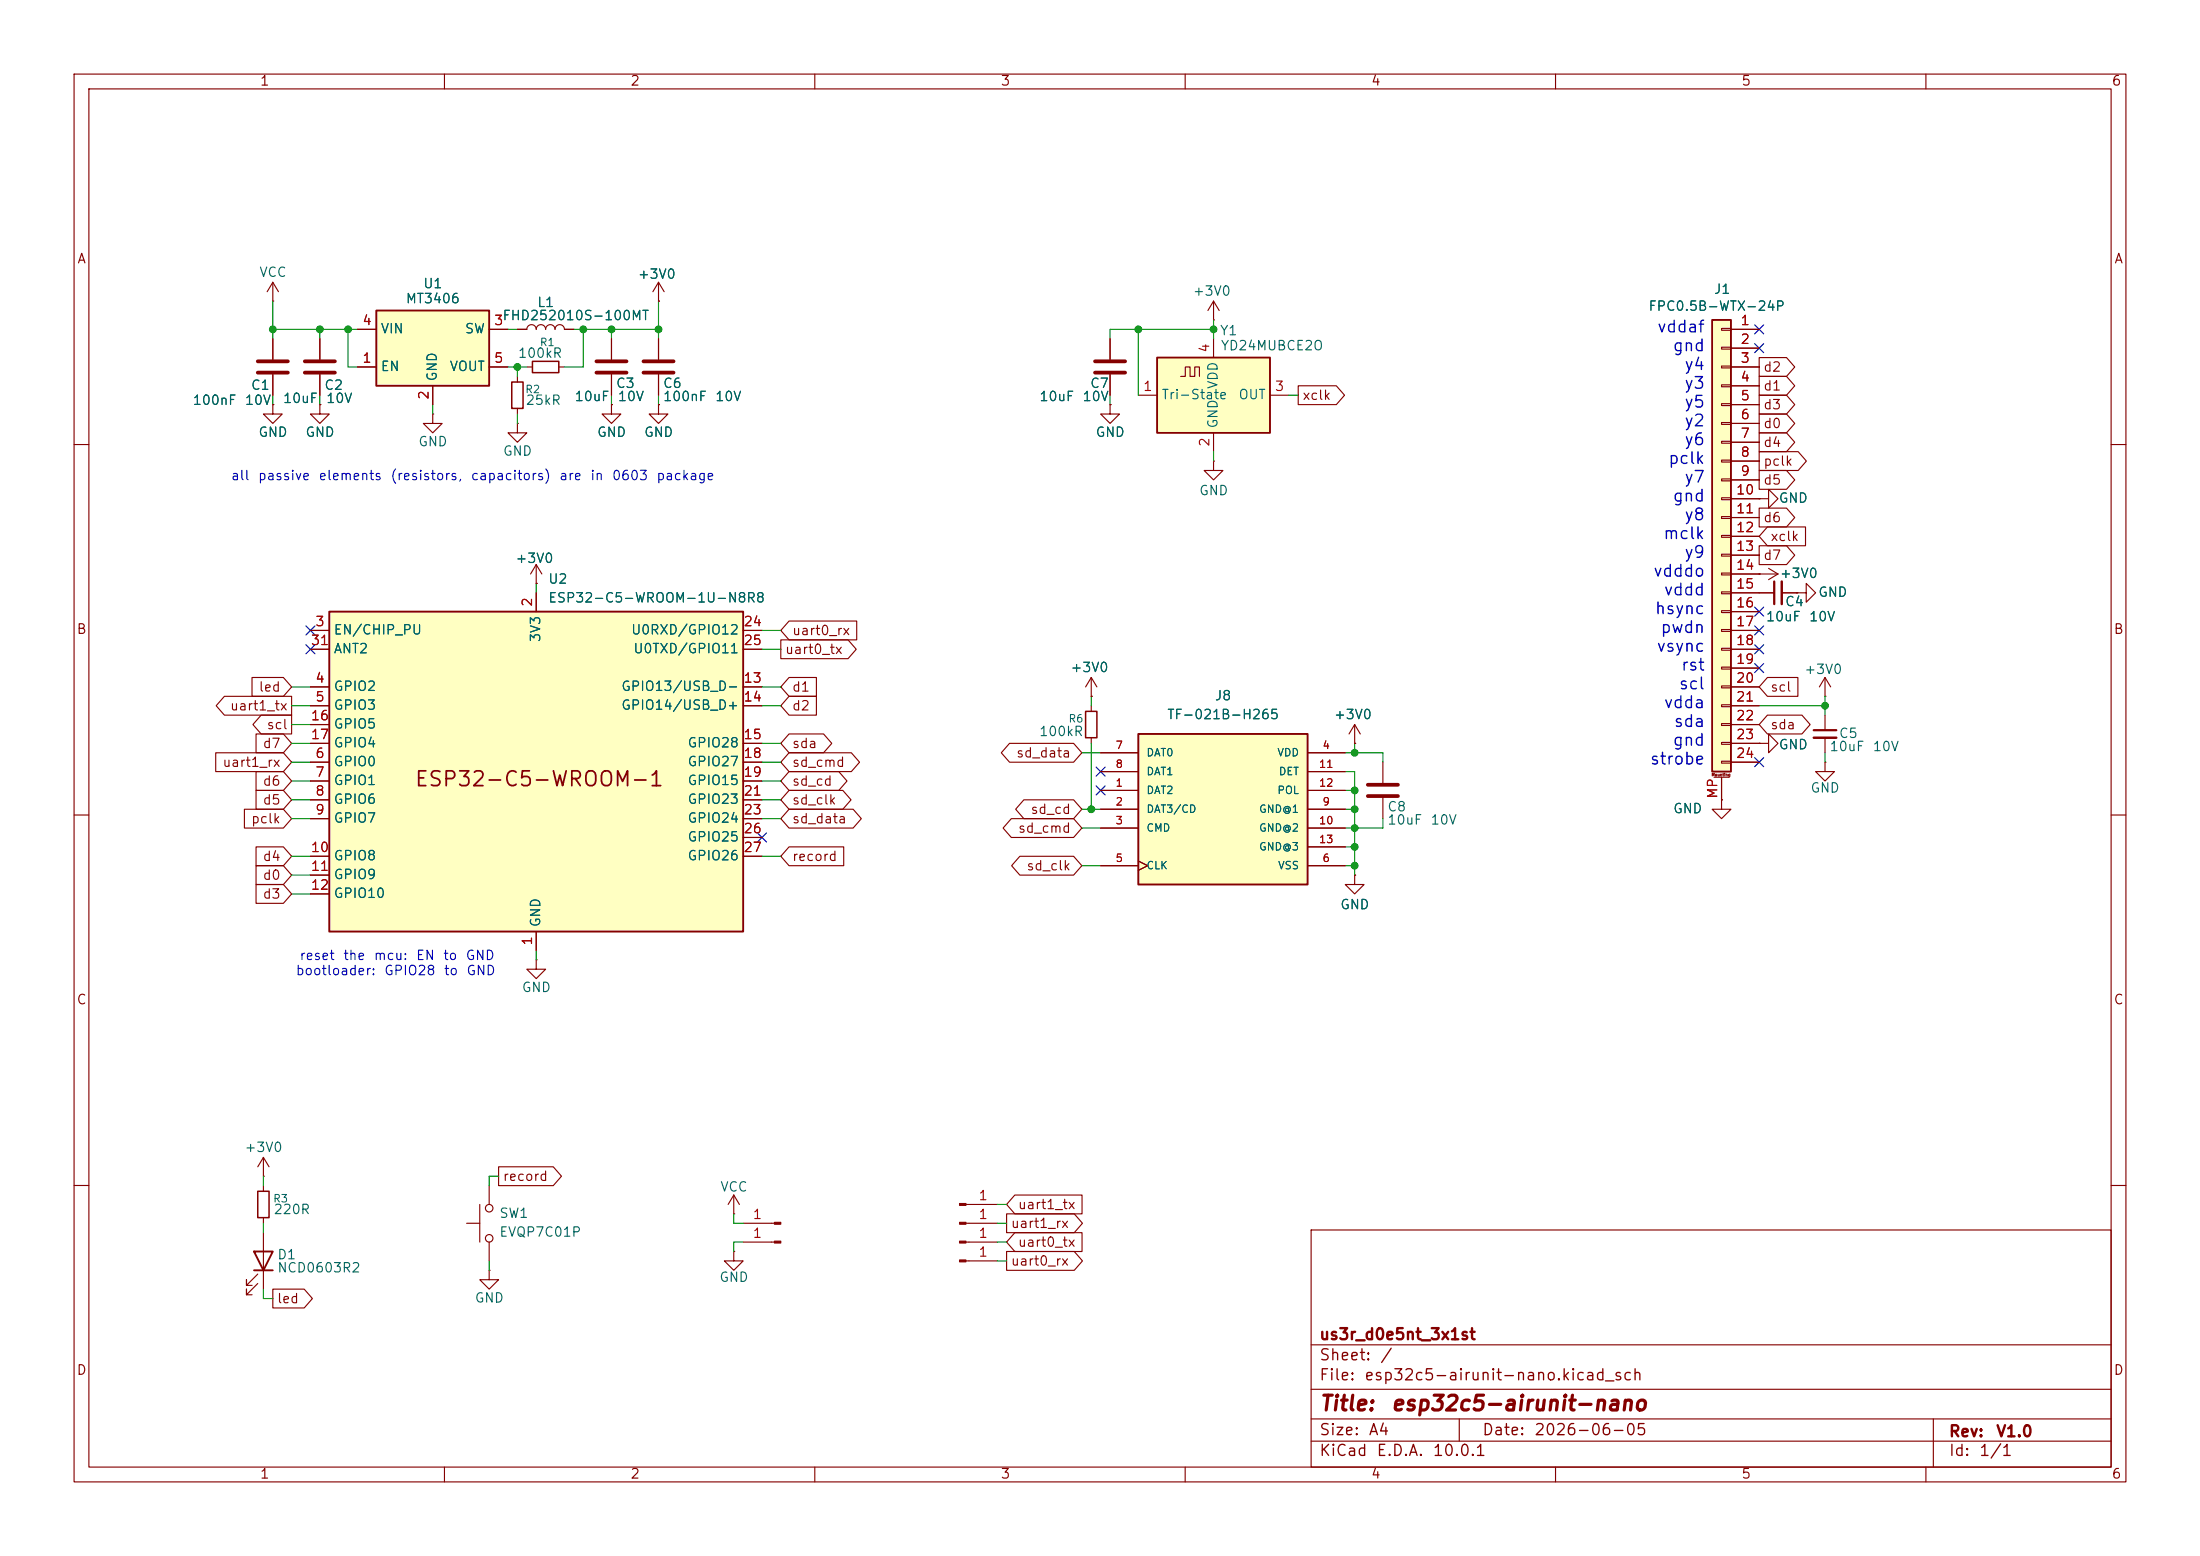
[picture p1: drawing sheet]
<svg xmlns="http://www.w3.org/2000/svg" width="297mm" height="210mm" viewBox="0 0 297 210" stroke-linecap="round" stroke-linejoin="round" font-family="sans-serif">
<g fill="none" stroke="#840000" stroke-width=".15">
<path d="M10 10h277v190h-277zM12 12h273v186h-273zM60 10v2M110 10v2M160 10v2M210 10v2M260 10v2M88.9 38.1l-.8 1.3M88.9 38.1l.8 1.3M88.9 38.1v2.5M36.8 54.6v1.3h1.3l-1.3 1.3-1.2-1.3h1.2M36.8 54.6h.1"/>
<path d="M36.8 45.7v2.8M36.8 50.5v2.8M43.2 54.6v1.3h1.2l-1.2 1.3-1.3-1.3h1.3M43.2 54.6h.1M43.2 45.7v2.8M43.2 50.5v2.8M58.4 55.9v1.3h1.3l-1.3 1.2-1.3-1.2h1.3M58.4 55.9h.1M69.8 57.2v1.2h1.3l-1.3 1.3-1.2-1.3h1.2M69.8 57.2h.1M82.5 54.6v1.3h1.3l-1.3 1.3-1.2-1.3h1.2M82.5 54.6h.1"/>
<path d="M88.9 40.6h.1M88.9 54.6v1.3h1.3l-1.3 1.3-1.3-1.3h1.3M88.9 54.6h.1M149.9 54.6v1.3h1.2l-1.2 1.3-1.3-1.3h1.3M149.9 54.6h.1M149.9 45.7v2.8M149.9 50.5v2.8M163.8 43.2h.1M163.8 40.6l-.7 1.3M163.8 40.6l.8 1.3M163.8 40.6v2.6M10 60h2"/>
<path d="M72.4 78.7h.1M72.4 76.2l-.8 1.3M72.4 76.2l.8 1.3M72.4 76.2v2.5M163.8 62.2v1.3h1.3l-1.3 1.3-1.2-1.3h1.2M163.8 62.2h.1M237.5 67.3h1.3v-1.3l1.2 1.3-1.2 1.3v-1.3M237.5 67.3h.1M285 60h2M147.3 95.3v.7M147.3 99.6v.7M237.5 80h2"/>
<path d="M240.5 80h2.1M246.4 96.5v2.1M246.4 99.6v2M10 110h2M237.5 100.3h1.3v-1.2l1.2 1.2-1.2 1.3v-1.3M237.5 100.3h.1M246.4 102.9v1.2h1.2l-1.2 1.3-1.3-1.3h1.3M246.4 102.9h.1M285 110h2M10 160h2M34.8 173.2l-1.5 1.6v-.8v.8h.7M34.8 172l-1.5 1.5v-.8v.8h.7"/>
<path d="M35.6 166.4v7.6M63 165.1h1.8M64.8 162.6v5M66 160v2.6M66 167.6v2.6M99.1 168.9v1.3h1.2l-1.2 1.3-1.3-1.3h1.3M99.1 168.9h.1M100.3 165.1h4.2M100.3 167.6h4.2M130.4 165.1h4.2M177 166h108v32h-108zM285 160h2"/>
<path d="M60 198v2M110 198v2M160 198v2M177 194.5h108M177 191.5h108M177 187.5h108M177 181.5h108M197 191.5v3M210 198v2M260 198v2M261 191.5v6.5"/>
<circle cx="66" cy="163.1" r=".51"/>
<circle cx="66" cy="167.1" r=".51"/>
</g>
<path d="M146.6 96h1.5v3.6h-1.5z" fill="none" stroke="#840000" stroke-width=".2"/>
<path d="M34.8 48.8h4.1M34.8 50.3h4.1M41.1 48.8h4.1M41.1 50.3h4.1M147.8 48.8h4.1M147.8 50.3h4.1" fill="none" stroke="#840000" stroke-width=".51"/>
<path d="M239.5 78.5v3M244.9 98.6h3" fill="none" stroke="#840000" stroke-width=".3"/>
<path d="M240.5 78.5v3M244.9 99.6h3" fill="none" stroke="#840000" stroke-width=".33"/>
<path d="M34.3 168.9h2.5l-1.2 2.6zM34.3 171.5h2.5" fill="none" stroke="#840000" stroke-width=".25"/>
<g fill="#840000" stroke="#840000" stroke-width=".15">
<path d="M104.5 167.5h.9v.3h-.9z"/>
<path d="M104.5 165h.9v.2h-.9z"/>
<path d="M129.5 165h.9v.2h-.9z"/>
</g>
<path d="M44.4 82.6h55.9v43.1h-55.9z" fill="#ffffc2"/>
<path d="M44.4 82.6h55.9v43.1h-55.9z" fill="none" stroke="#840000" stroke-width=".25"/>
<g fill="none" stroke="#840000" stroke-width=".15">
<path d="M36.8 38.1l-.7 1.3M36.8 38.1l.8 1.3M36.8 38.1v2.5M36.8 40.6h.1M69.8 44.5h1.3a.64 .64 0 0 1 .7-.7 .64 .64 0 0 1 .6 .7 .64 .64 0 0 1 .6-.7 .64 .64 0 0 1 .7 .7 .64 .64 0 0 1 .6-.7 .64 .64 0 0 1 .6 .7 .64 .64 0 0 1 .7-.7 .64 .64 0 0 1 .6 .7h1.3M69.8 50.8v.8M69.8 55.1v.8M71.1 49.5h.8M75.4 49.5h.8M82.5 45.7v2.8M82.5 50.5v2.8M88.9 45.7v2.8"/>
<path d="M88.9 50.5v2.8M237.5 77.5h.1M237.5 77.5h2.5M238.8 76.7l1.2 .8M240 77.5l-1.2 .7M41.9 87.6h2.5M41.9 85.1h2.5M41.9 92.7h2.5M41.9 95.3h2.5M41.9 97.8h2.5M72.4 80v2.6M100.3 87.6h2.6"/>
<path d="M100.3 85.1h2.6M100.3 92.7h2.6M100.3 95.3h2.6M242.6 80h1.2v-1.3l1.3 1.3-1.3 1.3v-1.3M242.6 80h.1M41.9 102.9h2.5M41.9 105.4h2.5M41.9 108h2.5M41.9 110.5h2.5M41.9 115.6h2.5M41.9 118.1h2.5M41.9 100.3h2.5"/>
<path d="M100.3 102.9h2.6M100.3 105.4h2.6M100.3 108h2.6M100.3 110.5h2.6M100.3 115.6h2.6M100.3 100.3h2.6M100.3 113h2.6M232.4 108v1.2h1.3l-1.3 1.3-1.3-1.3h1.3M232.4 108h.1M41.9 120.7h2.5M72.4 129.5v1.3h1.3l-1.3 1.3-1.3-1.3h1.3M72.4 129.5h.1"/>
<path d="M72.4 125.7v2.6M99.1 163.8h.1M99.1 161.3l-.8 1.3M99.1 161.3l.7 1.3M99.1 161.3v2.5M130.4 170.2h4.2M130.4 167.6h4.2M130.4 162.6h4.2"/>
</g>
<g fill="#840000" stroke="#840000" stroke-width=".15">
<path d="M129.5 170.1h.9v.2h-.9z"/>
<path d="M129.5 167.5h.9v.3h-.9z"/>
<path d="M129.5 162.4h.9v.3h-.9z"/>
</g>
<path d="M69.1 51.6h1.5v3.5h-1.5zM71.9 48.8h3.5v1.5h-3.5z" fill="none" stroke="#840000" stroke-width=".2"/>
<path d="M80.5 48.8h4.1M80.5 50.3h4.1M86.9 48.8h4M86.9 50.3h4" fill="none" stroke="#840000" stroke-width=".51"/>
<path d="M231.1 43.2h2.6v60.9h-2.6z" fill="#ffffc2"/>
<path d="M231.1 43.2h2.6v60.9h-2.6z" fill="none" stroke="#840000" stroke-width=".25"/>
<g fill="none" stroke="#840000" stroke-width=".15">
<path d="M232.4 44.3h1.3v.3h-1.3zM232.4 46.9h1.3v.2h-1.3zM232.4 49.4h1.3v.3h-1.3zM232.4 51.9h1.3v.3h-1.3zM232.4 54.5h1.3v.2h-1.3zM232.4 57h1.3v.3h-1.3zM232.4 59.6h1.3v.2h-1.3zM233.7 44.5h3.8M233.7 47h3.8M233.7 49.5h3.8M233.7 52.1h3.8M233.7 54.6h3.8"/>
<path d="M233.7 57.2h3.8M233.7 59.7h3.8M232.4 62.1h1.3v.3h-1.3zM232.4 64.6h1.3v.3h-1.3zM232.4 67.2h1.3v.2h-1.3zM232.4 69.7h1.3v.3h-1.3zM232.4 72.3h1.3v.2h-1.3zM232.4 74.8h1.3v.3h-1.3zM232.4 77.3h1.3v.3h-1.3zM232.4 79.9h1.3v.2h-1.3zM233.7 62.2h3.8M233.7 64.8h3.8"/>
<path d="M233.7 67.3h3.8M233.7 69.9h3.8M233.7 72.4h3.8M233.7 74.9h3.8M233.7 77.5h3.8M232.4 82.4h1.3v.3h-1.3zM232.4 85h1.3v.2h-1.3zM232.4 87.5h1.3v.3h-1.3zM232.4 90h1.3v.3h-1.3zM232.4 92.6h1.3v.2h-1.3zM232.4 95.1h1.3v.3h-1.3zM232.4 97.7h1.3v.2h-1.3z"/>
<path d="M233.7 80h3.8M233.7 82.6h3.8M233.7 85.1h3.8M233.7 87.6h3.8M233.7 90.2h3.8M233.7 92.7h3.8M233.7 95.3h3.8M233.7 97.8h3.8M231.4 104.9h2M232.4 100.2h1.3v.3h-1.3zM232.4 102.7h1.3v.3h-1.3zM232.4 104.9v3.1"/>
<path d="M233.7 100.3h3.8M233.7 102.9h3.8"/>
</g>
<path d="M50.8 41.9h15.2v10.2h-15.2z" fill="#ffffc2"/>
<path d="M50.8 41.9h15.2v10.2h-15.2z" fill="none" stroke="#840000" stroke-width=".25"/>
<g fill="none" stroke="#840000" stroke-width=".15">
<path d="M48.3 49.5h2.5M48.3 44.5h2.5M58.4 52.1v2.5M66 49.5h2.6M66 44.5h2.6M182.9 97.8l-.8 1.3M182.9 97.8l.7 1.3M182.9 97.8v2.5M246.4 94h.1M246.4 91.4l-.8 1.3M246.4 91.4l.7 1.3M246.4 91.4v2.6"/>
<path d="M182.9 100.3h.1M182.9 118.1v1.3h1.2l-1.2 1.3-1.3-1.3h1.3M182.9 118.1h.1M186.7 102.9v2.8M186.7 107.7v2.8M35.6 158.8h.1M35.6 156.2v2.6M35.6 156.2l-.8 1.3M35.6 156.2l.7 1.3M35.6 160v.8M35.6 164.3v.8M66 171.5v1.2h1.3l-1.3 1.3-1.2-1.3h1.2"/>
<path d="M66 171.5h.1"/>
</g>
<path d="M184.7 105.9h4M184.7 107.4h4" fill="none" stroke="#840000" stroke-width=".51"/>
<path d="M34.8 160.8h1.5v3.5h-1.5z" fill="none" stroke="#840000" stroke-width=".2"/>
<path d="M153.7 99.1h22.8v20.3h-22.8z" fill="#ffffc2"/>
<path d="M153.7 99.1h22.8v20.3h-22.8z" fill="none" stroke="#840000" stroke-width=".25"/>
<g fill="none" stroke="#840000" stroke-width=".15">
<path d="M148.6 106.7h5.1M148.6 109.2h5.1M148.6 111.8h5.1M148.6 101.6h5.1M148.6 116.8h5.1M148.6 104.1h5.1M153.7 116.2l1.2 .6-1.2 .7M176.5 106.7h5.1M176.5 109.2h5.1M176.5 111.8h5.1M176.5 101.6h5.1M176.5 116.8h5.1"/>
<path d="M176.5 104.1h5.1M176.5 114.3h5.1"/>
</g>
<path d="M156.2 48.3h15.2v10.1h-15.2z" fill="#ffffc2"/>
<path d="M156.2 48.3h15.2v10.1h-15.2z" fill="none" stroke="#840000" stroke-width=".25"/>
<g fill="none" stroke="#840000" stroke-width=".15">
<path d="M36.8 54.6h.1M36.8 45.7v2.8M36.8 50.5v2.8M43.2 54.6h.1M43.2 45.7v2.8M43.2 50.5v2.8M48.3 44.5h2.5M48.3 49.5h2.5M58.4 52.1v2.5M66 44.5h2.6M66 49.5h2.6M69.8 44.5h1.3"/>
<path d="M76.2 44.5h1.3M82.5 54.6h.1M82.5 45.7v2.8M82.5 50.5v2.8M88.9 40.6h.1M88.9 54.6h.1M88.9 45.7v2.8M88.9 50.5v2.8M149.9 54.6h.1M149.9 45.7v2.8M149.9 50.5v2.8M153.7 53.3h2.5"/>
<path d="M159.4 50.8h.6v-1.3h.7v1.3h.6v-1.3h.6v1.3M163.8 45.7v2.6M163.8 58.4v2.6M171.4 53.3h2.6M175.3 52.1h5.1l1.1 1.2-1.1 1.3h-5.1zM233.7 44.5h3.8M233.7 49.5h3.8M233.7 47h3.8M233.7 52.1h3.8M233.7 54.6h3.8M233.7 57.2h3.8M233.7 59.7h3.8"/>
<path d="M237.5 53.3h3.7l1.1 1.3-1.1 1.3h-3.7zM237.5 50.8h3.7l1.1 1.3-1.1 1.2h-3.7zM237.5 48.3h3.7l1.1 1.2-1.1 1.3h-3.7zM237.5 55.9h3.7l1.1 1.3-1.1 1.2h-3.7zM237.5 58.4h3.7l1.1 1.3-1.1 1.3h-3.7zM72.4 78.7h.1M233.7 62.2h3.8M233.7 64.8h3.8M233.7 67.3h3.8M233.7 69.9h3.8M233.7 72.4h3.8M233.7 74.9h3.8"/>
<path d="M233.7 77.5h3.8M237.5 63.5h3.7l1.1 1.3-1.1 1.2h-3.7zM237.5 61h5.3l1.1 1.2-1.1 1.3h-5.3zM237.5 68.6h3.7l1.1 1.3-1.1 1.2h-3.7zM237.5 73.7h3.7l1.1 1.2-1.1 1.3h-3.7zM237.5 67.3h.1M237.5 77.5h.1M238.6 71.1h5.1v2.6h-5.1l-1.1-1.3zM30.3 94h9.1v2.5h-9.1l-1.1-1.2zM34 91.4h4.3l1.1 1.3-1.1 1.3h-4.3zM34.6 99.1h3.7l1.1 1.2-1.1 1.3h-3.7zM35.3 96.5h4.1v2.6h-4.1l-1.2-1.3z"/>
<path d="M41.9 87.6h2.5M41.9 85.1h2.5M41.9 92.7h2.5M41.9 95.3h2.5M41.9 97.8h2.5M72.4 80v2.6M100.3 87.6h2.6M100.3 85.1h2.6M100.3 92.7h2.6M100.3 95.3h2.6M105.4 86.4h9.1l1.1 1.2-1.1 1.3h-9.1zM106.5 94h3.7v2.5h-3.7l-1.1-1.2z"/>
<path d="M106.5 91.4h3.7v2.6h-3.7l-1.1-1.3zM106.5 83.8h9.2v2.6h-9.2l-1.1-1.3zM106.5 99.1h4.7l1.1 1.2-1.1 1.3h-4.7l-1.1-1.3zM147.3 94h.1M147.3 91.4l-.7 1.3M147.3 91.4l.8 1.3M147.3 91.4v2.6M233.7 80h5.8M233.7 87.6h3.8M233.7 85.1h3.8M233.7 92.7h3.8M233.7 95.3h3.8"/>
<path d="M233.7 97.8h3.8M233.7 82.6h3.8M233.7 90.2h3.8M238.6 91.4h4.1v2.6h-4.1l-1.1-1.3zM238.6 96.5h4.7l1.1 1.3-1.1 1.3h-4.7l-1.1-1.3zM240.5 80h2.1M242.6 80h.1M29.1 101.6h9.2l1.1 1.3-1.1 1.2h-9.2zM33 109.2h5.3l1.1 1.3-1.1 1.3h-5.3zM34.6 116.8h3.7l1.1 1.3-1.1 1.3h-3.7zM34.6 114.3h3.7l1.1 1.3-1.1 1.2h-3.7zM34.6 119.4h3.7l1.1 1.3-1.1 1.2h-3.7z"/>
<path d="M34.6 104.1h3.7l1.1 1.3-1.1 1.3h-3.7zM34.6 106.7h3.7l1.1 1.3-1.1 1.2h-3.7zM41.9 102.9h2.5M41.9 105.4h2.5M41.9 108h2.5M41.9 110.5h2.5M41.9 115.6h2.5M41.9 118.1h2.5M41.9 100.3h2.5M100.3 102.9h2.6M100.3 105.4h2.6M100.3 108h2.6"/>
<path d="M100.3 110.5h2.6M100.3 115.6h2.6M100.3 100.3h2.6M100.3 113h2.6M106.5 101.6h8.4l1.1 1.3-1.1 1.2h-8.4l-1.1-1.2zM106.5 114.3h7.4v2.5h-7.4l-1.1-1.2zM106.5 104.1h6.7l1.1 1.3-1.1 1.3h-6.7l-1.1-1.3zM106.5 106.7h7.3l1.1 1.3-1.1 1.2h-7.3l-1.1-1.2zM106.5 109.2h8.7l1.1 1.3-1.1 1.3h-8.7l-1.1-1.3zM136.3 100.3h8.6l1.1 1.3-1.1 1.3h-8.6l-1.1-1.3zM136.5 110.5h8.4l1.1 1.3-1.1 1.2h-8.4l-1.1-1.2zM137.7 115.6h7.2l1.1 1.2-1.1 1.3h-7.2l-1.1-1.3z"/>
<path d="M138.2 107.9h6.7l1.1 1.3-1.1 1.3h-6.7l-1.1-1.3zM148.6 106.7h5.1M148.6 109.2h5.1M148.6 111.8h5.1M148.6 101.6h5.1M148.6 116.8h5.1M148.6 104.1h5.1M153.7 116.2l1.2 .6-1.2 .7M176.5 106.7h5.1M176.5 109.2h5.1M176.5 111.8h5.1M176.5 101.6h5.1"/>
<path d="M176.5 116.8h5.1M176.5 104.1h5.1M176.5 114.3h5.1M182.9 118.1h.1M182.9 100.3h.1M232.4 108h.1M232.4 104.9v3.1M233.7 102.9h3.8M233.7 100.3h3.8M237.5 100.3h.1M41.9 120.7h2.5M72.4 125.7v2.6"/>
<path d="M67.3 157.5h7.4l1.1 1.3-1.1 1.2h-7.4zM36.8 174h4.3l1.1 1.3-1.1 1.2h-4.3zM135.9 163.8h9.1l1.1 1.3-1.1 1.3h-9.1zM135.9 168.9h9.1l1.1 1.3-1.1 1.3h-9.1zM137 161.3h9.1v2.5h-9.1l-1.1-1.2zM137 166.4h9.1v2.5h-9.1l-1.1-1.3z"/>
</g>
<g fill="none" stroke="#009600" stroke-width=".15">
<path d="M36.8 44.5h11.5M36.8 40.6v5.1M36.8 53.3v1.3M43.2 44.5v1.2M43.2 53.3v1.3M47 44.5v5h1.3M58.4 54.6v1.3M68.6 44.5h1.2M68.6 49.5h2.5M69.8 49.5v1.3M69.8 55.9v1.3M77.5 44.5h11.4"/>
<path d="M78.7 44.5v5h-2.5M82.5 44.5v1.2M82.5 53.3v1.3M88.9 40.6v5.1M88.9 53.3v1.3M149.9 53.3v1.3M153.7 44.5v8.8M163.8 44.5h-13.9v1.2M163.8 43.2v2.5M174 53.3h1.3M72.4 78.7v1.3M163.8 61v1.2"/>
<path d="M39.4 95.3h2.5M39.4 92.7h2.5M39.4 97.8h2.5M102.9 95.3h2.5M102.9 92.7h2.5M102.9 87.6h2.5M102.9 85.1h2.5M147.3 94v1.3M237.5 95.3h8.9M246.4 94v2.5M39.4 100.3h2.5M39.4 105.4h2.5"/>
<path d="M39.4 102.9h2.5M39.4 108h2.5M39.4 110.5h2.5M39.4 118.1h2.5M39.4 115.6h2.5M102.9 100.3h2.5M102.9 105.4h2.5M102.9 102.9h2.5M102.9 108h2.5M102.9 110.5h2.5M102.9 115.6h2.5M146 111.8h2.6"/>
<path d="M146 116.8h2.6M146 109.2h2.6M146 101.6h2.6M147.3 100.3v8.9M181.6 116.8h1.3M181.6 109.2h1.3M181.6 104.1h1.3v14M181.6 101.6h5.1v1.3M181.6 114.3h1.3M181.6 106.7h1.3M182.9 100.3v1.3M186.7 110.5v1.3h-5.1"/>
<path d="M246.4 101.6v1.3M39.4 120.7h2.5M72.4 128.3v1.2M35.6 158.8v1.2M67.3 158.8h-1.3v1.2M35.6 165.1v1.3M35.6 174v1.3h1.2M66 170.2v1.3M99.1 163.8v1.3h1.2M100.3 167.6h-1.2v1.3M134.6 170.2h1.3M134.6 167.6h1.3"/>
<path d="M134.6 165.1h1.3M134.6 162.6h1.3"/>
</g>
<g fill="none" stroke="#000084" stroke-width=".15">
<path d="M236.9 43.8l1.2 1.3M236.9 46.4l1.2 1.2M238.1 43.8l-1.2 1.3M238.1 46.4l-1.2 1.2M41.3 87l1.2 1.2M41.3 84.5l1.2 1.2M42.5 87l-1.2 1.2M42.5 84.5l-1.2 1.2M236.9 89.6l1.2 1.2M236.9 87l1.2 1.2M236.9 84.5l1.2 1.2M236.9 81.9l1.2 1.3"/>
<path d="M238.1 89.6l-1.2 1.2M238.1 87l-1.2 1.2M238.1 84.5l-1.2 1.2M238.1 81.9l-1.2 1.3M102.3 112.4l1.2 1.2M103.5 112.4l-1.2 1.2M148 106.1l1.2 1.2M148 103.5l1.2 1.2M149.2 106.1l-1.2 1.2M149.2 103.5l-1.2 1.2M236.9 102.3l1.2 1.2M238.1 102.3l-1.2 1.2"/>
</g>
<g fill="#009600" stroke="#009600" stroke-width=".14">
<circle cx="47" cy="44.5" r=".46"/>
<circle cx="78.7" cy="44.5" r=".46"/>
<circle cx="88.9" cy="44.5" r=".46"/>
<circle cx="82.5" cy="44.5" r=".46"/>
<circle cx="36.8" cy="44.5" r=".46"/>
<circle cx="43.2" cy="44.5" r=".46"/>
<circle cx="69.8" cy="49.5" r=".46"/>
<circle cx="246.4" cy="95.3" r=".46"/>
<circle cx="147.3" cy="109.2" r=".46"/>
<circle cx="182.9" cy="109.2" r=".46"/>
<circle cx="182.9" cy="114.3" r=".46"/>
<circle cx="182.9" cy="111.8" r=".46"/>
<circle cx="182.9" cy="116.8" r=".46"/>
<circle cx="182.9" cy="101.6" r=".46"/>
<circle cx="182.9" cy="106.7" r=".46"/>
<circle cx="153.7" cy="44.5" r=".46"/>
<circle cx="163.8" cy="44.5" r=".46"/>
</g>
<g font-size="2" fill="#840000">
<text x="55.9" y="106.6">ESP32-C5-WROOM-1</text>
<text x="178" y="190.9">Title:</text>
<text x="187.7" y="190.9">esp32c5-airunit-nano</text>
</g>
<g font-size="1.6" fill="#0000c2">
<text x="223.6" y="45.3">vddaf</text>
<text x="225.7" y="47.8">gnd</text>
<text x="227.3" y="50.3">y4</text>
<text x="227.3" y="52.9">y3</text>
<text x="227.3" y="55.4">y5</text>
<text x="227.3" y="57.9">y2</text>
<text x="225.1" y="63">pclk</text>
<text x="227.3" y="60.5">y6</text>
<text x="227.3" y="65.6">y7</text>
<text x="225.7" y="68.1">gnd</text>
<text x="227.3" y="70.6">y8</text>
<text x="224.4" y="73.2">mclk</text>
<text x="227.3" y="75.7">y9</text>
<text x="223.1" y="78.2">vdddo</text>
<text x="223.3" y="83.3">hsync</text>
<text x="224.5" y="80.8">vddd</text>
<text x="223.5" y="88.4">vsync</text>
<text x="224.1" y="85.8">pwdn</text>
<text x="224.5" y="96">vdda</text>
<text x="226.5" y="93.4">scl</text>
<text x="226.8" y="90.9">rst</text>
<text x="225.7" y="101">gnd</text>
<text x="225.9" y="98.5">sda</text>
<text x="222.6" y="103.6">strobe</text>
</g>
<g font-size="1.5" fill="#840000">
<text x="178" y="184">Sheet:</text>
<text x="178" y="181.2">us3r_d0e5nt_3x1st</text>
<text x="186.2" y="184">/</text>
<text x="178" y="186.7">File:</text>
<text x="184.1" y="186.7">esp32c5-airunit-nano.kicad_sch</text>
<text x="178" y="196.9">KiCad</text>
<text x="178" y="194.1">Size:</text>
<text x="184.7" y="194.1">A4</text>
<text x="185.7" y="196.9">E.D.A.</text>
<text x="193.3" y="196.9">10.0.1</text>
<text x="200" y="194.1">Date:</text>
<text x="207" y="194.1">2026-06-05</text>
<text x="263" y="194.3">Rev:</text>
<text x="263" y="196.9">Id:</text>
<text x="267.1" y="196.9">1/1</text>
<text x="269.4" y="194.3">V1.0</text>
</g>
<g font-size="1.3" fill="#840000">
<text x="35" y="11.9">1</text>
<text x="85" y="11.9">2</text>
<text x="135" y="11.9">3</text>
<text x="185" y="11.9">4</text>
<text x="235" y="11.9">5</text>
<text x="285" y="11.9">6</text>
<text x="10.3" y="35.9">A</text>
<text x="285.3" y="35.9">A</text>
<text x="238" y="53">d1</text>
<text x="238" y="50.5">d2</text>
<text x="175.7" y="54.3">xclk</text>
<text x="238" y="55.6">d3</text>
<text x="238" y="58.1">d0</text>
<text x="238" y="65.7">d5</text>
<text x="238" y="63.2">pclk</text>
<text x="238" y="60.6">d4</text>
<text x="238" y="70.8">d6</text>
<text x="238" y="75.9">d7</text>
<text x="238.9" y="73.3">xclk</text>
<text x="10.3" y="85.9">B</text>
<text x="105.9" y="88.6">uart0_tx</text>
<text x="106.8" y="86">uart0_rx</text>
<text x="285.3" y="85.9">B</text>
<text x="34.8" y="93.7">led</text>
<text x="106.8" y="93.7">d1</text>
<text x="238.9" y="93.7">scl</text>
<text x="30.9" y="96.2">uart1_tx</text>
<text x="35.4" y="101.3">d7</text>
<text x="35.9" y="98.7">scl</text>
<text x="106.8" y="96.2">d2</text>
<text x="106.8" y="101.3">sda</text>
<text x="238.9" y="98.7">sda</text>
<text x="29.9" y="103.8">uart1_rx</text>
<text x="35.4" y="106.4">d6</text>
<text x="106.8" y="103.8">sd_cmd</text>
<text x="106.8" y="106.4">sd_cd</text>
<text x="137.1" y="102.6">sd_data</text>
<text x="33.8" y="111.4">pclk</text>
<text x="35.4" y="108.9">d5</text>
<text x="106.8" y="108.9">sd_clk</text>
<text x="106.8" y="111.4">sd_data</text>
<text x="137.3" y="112.7">sd_cmd</text>
<text x="139" y="110.2">sd_cd</text>
<text x="35.4" y="119.1">d0</text>
<text x="35.4" y="116.5">d4</text>
<text x="106.8" y="116.5">record</text>
<text x="138.5" y="117.8">sd_clk</text>
<text x="35.4" y="121.6">d3</text>
<text x="10.3" y="135.9">C</text>
<text x="285.3" y="135.9">C</text>
<text x="67.8" y="159.7">record</text>
<text x="136.4" y="166.1">uart1_rx</text>
<text x="137.3" y="163.5">uart1_tx</text>
<text x="136.4" y="171.1">uart0_rx</text>
<text x="137.3" y="168.6">uart0_tx</text>
<text x="37.3" y="176.2">led</text>
<text x="10.3" y="185.9">D</text>
<text x="285.3" y="185.9">D</text>
<text x="35" y="199.9">1</text>
<text x="85" y="199.9">2</text>
<text x="135" y="199.9">3</text>
<text x="185" y="199.9">4</text>
<text x="235" y="199.9">5</text>
<text x="285" y="199.9">6</text>
</g>
<g font-size="1.3" fill="#006464">
<text x="34.9" y="37.7">VCC</text>
<text x="54.7" y="41.2">MT3406</text>
<text x="57" y="39.2">U1</text>
<text x="72.4" y="41.8">L1</text>
<text x="86" y="37.9">+3V0</text>
<text x="160.9" y="40.2">+3V0</text>
<text x="231.3" y="40">J1</text>
<text x="51.3" y="45.3">VIN</text>
<text x="62.7" y="45.3">SW</text>
<text x="67.7" y="43.5">FHD252010S-100MT</text>
<text x="164.6" y="45.6">Y1</text>
<text x="164.7" y="47.6">YD24MUBCE2O</text>
<text x="222.4" y="42.3">FPC0.5B-WTX-24P</text>
<text x="33.8" y="52.9">C1</text>
<text x="43.7" y="52.9">C2</text>
<text x="51.3" y="50.4">EN</text>
<text x="59.3" y="51.6" transform="rotate(-90 59.3 51.6)">GND</text>
<text x="60.6" y="50.4">VOUT</text>
<text x="69.8" y="48.6">100kR</text>
<text x="83.1" y="52.7">C3</text>
<text x="89.4" y="52.7">C6</text>
<text x="147.1" y="52.7">C7</text>
<text x="164.7" y="52.6" transform="rotate(-90 164.7 52.6)">VDD</text>
<text x="25.9" y="55">100nF</text>
<text x="33" y="55">10V</text>
<text x="34.8" y="59.3">GND</text>
<text x="38.1" y="54.7">10uF</text>
<text x="41.1" y="59.3">GND</text>
<text x="43.9" y="54.7">10V</text>
<text x="70.9" y="55">25kR</text>
<text x="77.5" y="54.5">10uF</text>
<text x="80.5" y="59.3">GND</text>
<text x="83.3" y="54.5">10V</text>
<text x="86.9" y="59.3">GND</text>
<text x="89.4" y="54.5">100nF</text>
<text x="96.5" y="54.5">10V</text>
<text x="140.2" y="54.5">10uF</text>
<text x="146" y="54.5">10V</text>
<text x="147.8" y="59.3">GND</text>
<text x="156.7" y="54.2">Tri-State</text>
<text x="164.7" y="57.9" transform="rotate(-90 164.7 57.9)">GND</text>
<text x="167.1" y="54.2">OUT</text>
<text x="56.4" y="60.6">GND</text>
<text x="67.8" y="61.8">GND</text>
<text x="161.8" y="67.2">GND</text>
<text x="240" y="68.2">GND</text>
<text x="69.5" y="76.3">+3V0</text>
<text x="73.9" y="81.6">ESP32-C5-WROOM-1U-N8R8</text>
<text x="73.9" y="79.1">U2</text>
<text x="240.2" y="78.3">+3V0</text>
<text x="240.9" y="82.1">C4</text>
<text x="245.4" y="80.9">GND</text>
<text x="45" y="88.5">ANT2</text>
<text x="45" y="86">EN/CHIP_PU</text>
<text x="73.3" y="86.8" transform="rotate(-90 73.3 86.8)">3V3</text>
<text x="85.1" y="86">U0RXD/GPIO12</text>
<text x="85.4" y="88.5">U0TXD/GPIO11</text>
<text x="238.3" y="84.2">10uF</text>
<text x="244.1" y="84.2">10V</text>
<text x="45" y="93.6">GPIO2</text>
<text x="83.8" y="93.6">GPIO13/USB_D-</text>
<text x="144.4" y="91">+3V0</text>
<text x="163.9" y="94.8">J8</text>
<text x="243.5" y="91.3">+3V0</text>
<text x="45" y="96.1">GPIO3</text>
<text x="45" y="98.7">GPIO5</text>
<text x="45" y="101.2">GPIO4</text>
<text x="83.8" y="96.1">GPIO14/USB_D+</text>
<text x="92.7" y="101.2">GPIO28</text>
<text x="140.2" y="99.7">100kR</text>
<text x="157.5" y="97.4">TF-021B-H265</text>
<text x="180" y="97.4">+3V0</text>
<text x="240" y="101.4">GND</text>
<text x="246.9" y="101.7">10uF</text>
<text x="248.2" y="99.9">C5</text>
<text x="252.7" y="101.7">10V</text>
<text x="45" y="103.7">GPIO0</text>
<text x="45" y="106.3">GPIO1</text>
<text x="92.7" y="103.7">GPIO27</text>
<text x="92.7" y="106.3">GPIO15</text>
<text x="244.3" y="107.3">GND</text>
<text x="45" y="108.8">GPIO6</text>
<text x="45" y="111.4">GPIO7</text>
<text x="92.7" y="108.8">GPIO23</text>
<text x="92.7" y="111.4">GPIO24</text>
<text x="92.7" y="113.9">GPIO25</text>
<text x="187.2" y="109.8">C8</text>
<text x="187.2" y="111.6">10uF</text>
<text x="193" y="111.6">10V</text>
<text x="225.8" y="110.1">GND</text>
<text x="45" y="116.4">GPIO8</text>
<text x="45" y="119">GPIO9</text>
<text x="92.7" y="116.4">GPIO26</text>
<text x="45" y="121.5">GPIO10</text>
<text x="73.3" y="125.2" transform="rotate(-90 73.3 125.2)">GND</text>
<text x="180.8" y="123">GND</text>
<text x="70.4" y="134.2">GND</text>
<text x="32.9" y="155.8">+3V0</text>
<text x="97.1" y="161.1">VCC</text>
<text x="36.8" y="164.2">220R</text>
<text x="67.3" y="164.7">SW1</text>
<text x="67.3" y="167.2">EVQP7C01P</text>
<text x="37.3" y="170.3">D1</text>
<text x="37.3" y="172.1">NCD0603R2</text>
<text x="97" y="173.3">GND</text>
<text x="64" y="176.1">GND</text>
</g>
<g font-size="1.3" fill="#a90000">
<text x="48.8" y="44.2">4</text>
<text x="66.6" y="44.2">3</text>
<text x="163.6" y="47.7" transform="rotate(-90 163.6 47.7)">4</text>
<text x="234.9" y="44.2">1</text>
<text x="234.9" y="46.7">2</text>
<text x="48.8" y="49.3">1</text>
<text x="66.6" y="49.3">5</text>
<text x="154.2" y="53.1">1</text>
<text x="172" y="53.1">3</text>
<text x="234.9" y="49.3">3</text>
<text x="234.9" y="51.8">4</text>
<text x="58.2" y="54" transform="rotate(-90 58.2 54)">2</text>
<text x="234.9" y="54.4">5</text>
<text x="234.9" y="56.9">6</text>
<text x="234.9" y="59.4">7</text>
<text x="163.6" y="60.4" transform="rotate(-90 163.6 60.4)">2</text>
<text x="234.9" y="62">8</text>
<text x="234.9" y="64.5">9</text>
<text x="234.3" y="67.1">10</text>
<text x="234.3" y="69.6">11</text>
<text x="234.3" y="72.1">12</text>
<text x="234.3" y="74.7">13</text>
<text x="234.3" y="77.2">14</text>
<text x="72.1" y="82" transform="rotate(-90 72.1 82)">2</text>
<text x="234.3" y="79.8">15</text>
<text x="234.3" y="82.3">16</text>
<text x="41.9" y="87.4">31</text>
<text x="42.5" y="84.8">3</text>
<text x="100.3" y="84.8">24</text>
<text x="100.3" y="87.4">25</text>
<text x="234.3" y="84.8">17</text>
<text x="234.3" y="87.4">18</text>
<text x="234.3" y="89.9">19</text>
<text x="42.5" y="92.5">4</text>
<text x="42.5" y="95">5</text>
<text x="100.3" y="92.5">13</text>
<text x="100.3" y="95">14</text>
<text x="234.3" y="92.5">20</text>
<text x="234.3" y="95">21</text>
<text x="41.9" y="97.5">16</text>
<text x="41.9" y="100.1">17</text>
<text x="100.3" y="100.1">15</text>
<text x="234.3" y="97.5">22</text>
<text x="234.3" y="100.1">23</text>
<text x="42.5" y="102.6">6</text>
<text x="42.5" y="105.2">7</text>
<text x="42.5" y="107.7">8</text>
<text x="100.3" y="102.6">18</text>
<text x="100.3" y="105.2">19</text>
<text x="100.3" y="107.7">21</text>
<text x="232.2" y="107.9" transform="rotate(-90 232.2 107.9)">MP</text>
<text x="234.3" y="102.6">24</text>
<text x="42.5" y="110.2">9</text>
<text x="100.3" y="110.2">23</text>
<text x="100.3" y="112.8">26</text>
<text x="41.9" y="115.3">10</text>
<text x="41.9" y="117.9">11</text>
<text x="100.3" y="115.3">27</text>
<text x="41.9" y="120.4">12</text>
<text x="72.1" y="127.7" transform="rotate(-90 72.1 127.7)">1</text>
<text x="101.5" y="167.4">1</text>
<text x="101.5" y="164.8">1</text>
<text x="132" y="164.8">1</text>
<text x="132" y="167.4">1</text>
<text x="132" y="162.3">1</text>
<text x="132" y="169.9">1</text>
</g>
<g font-size="1.3" fill="#0000c2">
<text x="31.1" y="65.1">all</text>
<text x="34.7" y="65.1">passive</text>
<text x="42.9" y="65.1">elements</text>
<text x="52.6" y="65.1">(resistors,</text>
<text x="63.5" y="65.1">capacitors)</text>
<text x="75.4" y="65.1">are</text>
<text x="79.6" y="65.1">in</text>
<text x="82.5" y="65.1">0603</text>
<text x="88.5" y="65.1">package</text>
<text x="39.8" y="131.9">bootloader:</text>
<text x="40.3" y="129.9">reset</text>
<text x="46.2" y="129.9">the</text>
<text x="50.4" y="129.9">mcu:</text>
<text x="51.8" y="131.9">GPIO28</text>
<text x="56.1" y="129.9">EN</text>
<text x="59.7" y="129.9">to</text>
<text x="59.8" y="131.9">to</text>
<text x="62.8" y="129.9">GND</text>
<text x="62.9" y="131.9">GND</text>
</g>
<g font-size="1" fill="#006464">
<text x="72.8" y="47">R1</text>
<text x="70.8" y="53.3">R2</text>
<text x="144.2" y="97.8">R6</text>
<text x="154.7" y="107.4">DAT2</text>
<text x="154.7" y="102.3">DAT0</text>
<text x="154.7" y="104.9">DAT1</text>
<text x="172.4" y="102.3">VDD</text>
<text x="172.4" y="107.4">POL</text>
<text x="172.6" y="104.9">DET</text>
<text x="154.7" y="110">DAT3/CD</text>
<text x="154.7" y="112.5">CMD</text>
<text x="169.9" y="110">GND@1</text>
<text x="169.9" y="112.5">GND@2</text>
<text x="154.7" y="117.6">CLK</text>
<text x="169.9" y="115">GND@3</text>
<text x="172.5" y="117.6">VSS</text>
<text x="36.8" y="162.5">R3</text>
</g>
<g font-size="1" fill="#a90000">
<text x="150.5" y="101.3">7</text>
<text x="178.5" y="101.3">4</text>
<text x="150.5" y="106.4">1</text>
<text x="150.5" y="103.9">8</text>
<text x="178" y="103.9">11</text>
<text x="178" y="106.4">12</text>
<text x="150.5" y="109">2</text>
<text x="150.5" y="111.5">3</text>
<text x="178" y="111.5">10</text>
<text x="178.5" y="109">9</text>
<text x="150.5" y="116.6">5</text>
<text x="178" y="114">13</text>
<text x="178.5" y="116.6">6</text>
</g>
<text font-size=".4" fill="#840000" x="231" y="104.9">Mounting</text>
</svg>
